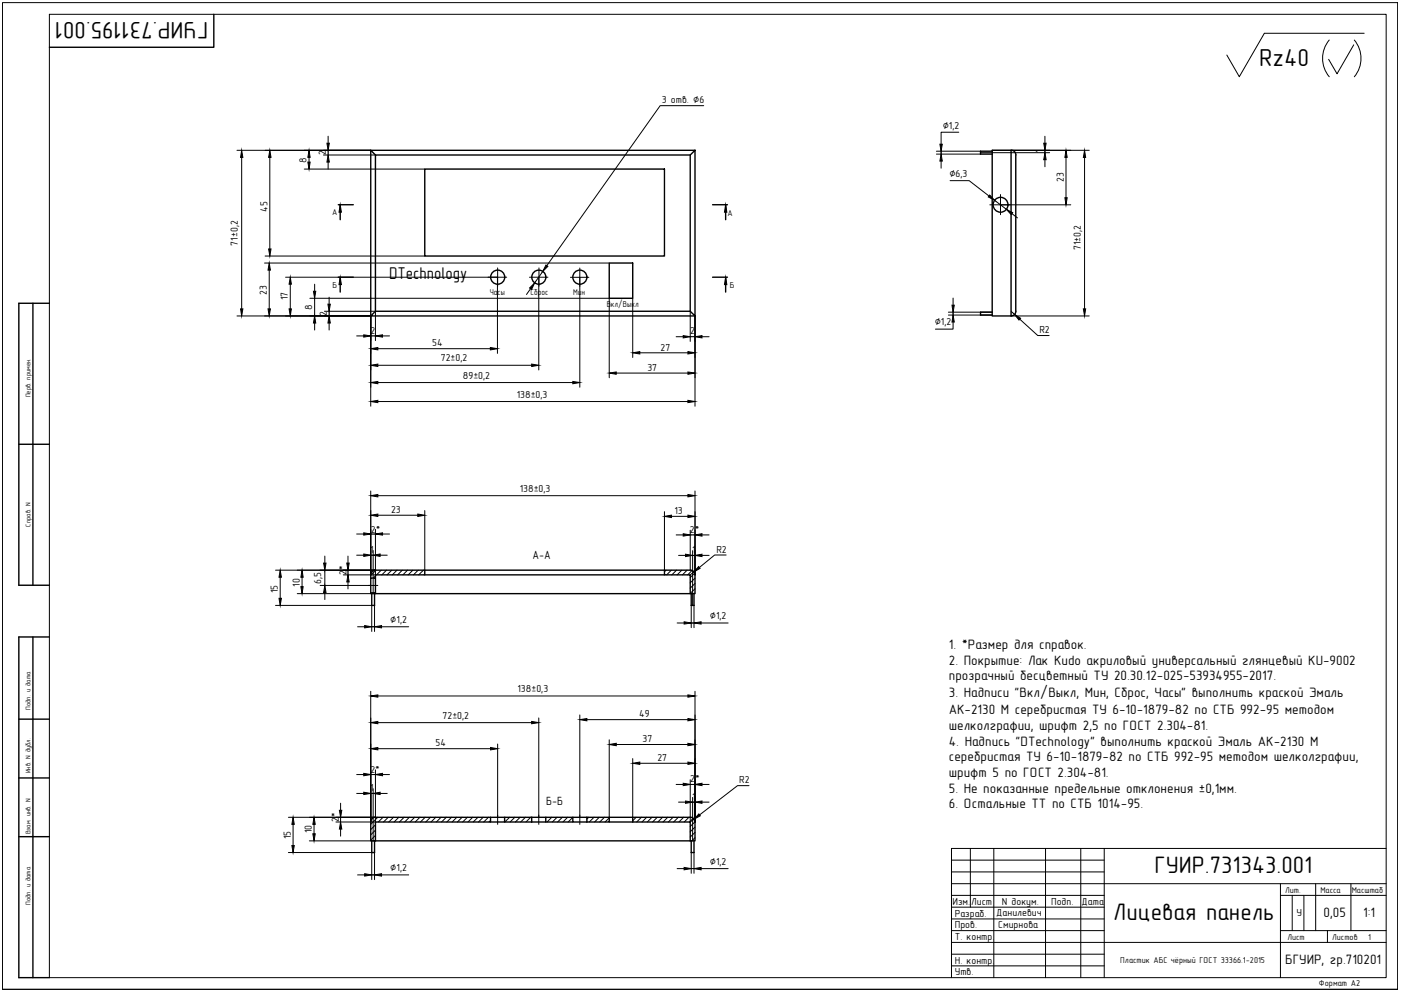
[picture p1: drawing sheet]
<svg xmlns="http://www.w3.org/2000/svg" width="594mm" height="420mm" viewBox="0 0 594 420" stroke-linecap="round" stroke-linejoin="round" font-family="sans-serif">
<!-- layer: RAHMEN025 -->
<path d="M1 1.1h591.7v418.4h-591.7zM592.7 1.1v418.4" fill="none" stroke="#000" stroke-width=".42"/>
<path d="M90.7 6.1v13.9h-69.8M8 128.6v119.5h12.9M14 128.6v119.5M8 188.4h12.9M14 270.1v144.4M20.9 270.1h-12.9v144.4M8 304.9h12.9M8 329.8h12.9M8 354.7h12.9" fill="none" stroke="#000" stroke-width=".59"/>
<g fill="none" stroke="#000" stroke-width=".42">
<path d="M20.9 6.1h566.9v408.4h-566.9zM411.5 359.7v24.9M421.4 359.7v54.8M443.3 359.7v54.8M458.3 359.7v54.8M468.2 359.7v54.8M587.8 359.7h-184.3v54.8M403.5 379.6h64.7M403.5 369.7h64.7M403.5 364.7h64.7M468.2 374.7h119.6M543 374.7v39.8"/>
<path d="M543 379.6h44.8M547.9 379.6v15M552.9 379.6v15M557.9 374.7v19.9M572.8 374.7v19.9M403.5 394.6h64.7M403.5 389.6h64.7M403.5 384.6h64.7M468.2 399.6h119.6M543 394.6h44.8M562.9 394.6v5M403.5 409.5h64.7"/>
<path d="M403.5 404.6h64.7"/>
</g>
<!-- layer: 0 -->
<g fill="none" stroke="#000" stroke-width=".59">
<path d="M157.2 63.7v70.3M180.1 71.7h101.7v36.9h-101.7zM292.7 65.7l2-2v70.3l-2-2zM292.7 65.7h-133.5v66.3M294.7 63.7h-137.5l2 2M420.7 63.7h8v70.3h-8zM420.7 64.1h-4.9v1.2h4.9M428.8 63.7l1.4 .6 .6 1.4-.1 66.3-.5 1.4-1.4 .6M143.5 86.8h6.3M144.3 86.8v6.3M302.2 86.8h6.3M307.7 86.8v6.3"/>
<path d="M143.5 117.5h6.3M144.3 117.5v6.3M258.3 111.5h10v15h-10zM302.2 117.5h6.3M307.7 117.5v6.3M8 128.6h12.9M292.7 132h-133.5l-2 2h137.5M420.7 132.3h-4.9v1.3h4.9M157.2 251.3v-6.2h2v6.2M157.2 251.3v.4h2v-.4M157.2 245.1a2.45 2.45 0 0 1 2-3.4h20.9v2h-20.9v1.4M157.2 251.3h2"/>
<path d="M157.6 251.7v5h1.2v-5M159.2 251.7h133.5M180.1 241.7h101.7M180.1 243.7h101.7M281.8 241.7h10.9l1 .3 .7 .7 .3 1v8h-2v-8h-10.9zM293.1 251.7v5h1.2v-5M157.6 356.5v5h1.2v-5M159.2 356.5h133.5M159.2 346.5l-1 .2-.9 1.2-.1 8.6h2v-8h48.8v-2h-48.8M208 346.5h6v2h-6M214 346.5h11.5M214 348.5h11.5"/>
<path d="M225.5 346.5h5.9v2h-5.9M225.5 346.5v2M231.4 346.5h11.5M231.4 348.5h11.5M248.9 346.5h9.4v2h-9.4M248.9 346.5h-6v2h6M248.9 346.5v2M258.3 346.5h10M258.3 348.5h10M268.3 348.5h24.4v8M292.7 346.5h-24.4v2M292.7 346.5l1 .2 .9 1.2 .1 8.6h-2"/>
<path d="M293.1 356.5v5h1.2v-5M8 414.5h12.9"/>
<circle cx="424.3" cy="86.8" r="3.2"/>
<circle cx="211" cy="117.5" r="2.98"/>
<circle cx="228.5" cy="117.5" r="2.98"/>
<circle cx="245.9" cy="117.5" r="2.98"/>
</g>
<g fill="none" stroke="#000" stroke-width=".42">
<path d="M536.1 14.1h42.4M139.1 57.8v2.9M298.4 44.8h-18.5l-48 67.8M406.6 56.1h-7.5v5M443.1 57.8v2.9M100.5 63.7h56.7M102.5 66.7v64.3M114.4 66.7v38.9M129 71.7h51.1M131 66.7v2M137.1 65.7h22.1M139.1 63.7v2"/>
<path d="M139.1 68.7v3M397.1 64.1h18.7M397.1 65.3h18.7M399.1 64.1v1.2M399.1 68.3v3M402.9 76.6h8.1l8.4 6.5M415.8 64.7h29.3M420.7 63.7h41.2M443.1 63.7v1M443.1 67.7v3M452 66.7v17.1M459.9 66.7v64.3"/>
<path d="M419.7 86.8h34.4M421.8 84.9l4.9 3.8M424.3 82.5v8.5M429.1 90.6l2.3 1.8M112.2 111.5h146.1M112.4 108.6h67.7M114.2 114.5v16.5M121.1 117.5h93.8M210.9 117.5v32.3M211 113.6v7.7M224.5 117.5h7.9M228.5 117.5v39.4"/>
<path d="M228.5 113.6v7.7M230.2 115.1l-3.5 4.8M241.9 117.6h7.8M245.9 113.6v50.6M100.5 134h56.7v38.2M123.1 120.5v10.5M131.4 126.5h126.9v33.7M133.4 120.5v3M133.4 126.5v7.5M133.4 137v2.9M137.6 132h21.6v12.4M139.6 126v3"/>
<path d="M139.6 132v2M139.6 137v2.9M225 122.4l-1.7 2.5M268.3 126.5v25.1M292.7 132v12.8M294.7 134v38.2M402.2 133.6h18.5M402.2 132.3h18.5M404.1 136.5v3h-7.5M404.1 126.4v3M404.1 132.3v1.3M428.7 134h33.2"/>
<path d="M428.7 132l1.5 1.3M432.4 135.3l7.6 7h4.9M151.2 142.4h3M157.2 142.4h2M160.2 147.8h47.7M160.2 154.9h65.3M162.2 142.4h3M261.3 158.2h30.4M271.3 149.6h20.4M286.7 142.8h3M292.7 142.8h2M297.7 142.8h3"/>
<path d="M160.2 162.2h82.7M160.2 170.2h131.5M157.2 208.2v35.5M160.2 218.5h17M160.2 210.2h131.5M180.1 216.5v25.2M281.8 216.9v24.8M284.7 218.9h7M294.7 208.2v35.5M137.7 235.8v2.9M147.6 235.8v2.9M151.2 226.4h3"/>
<path d="M151.2 235.4h3M157.2 226.4h2M157.2 235.4h1M158.2 233.4v18.3M159.2 224.4v19.3h-13.6M161.2 235.4h3M162.2 226.4h3M286.7 226.8h3M287.7 235.5h3M292.7 224.8v16.9M292.7 226.8h2M293.7 233.5v23.2"/>
<path d="M293.7 235.5h1M297.7 226.8h3M297.7 235.5h3M307.9 235.3h-4.8l-6.5 5.3M116.8 241.7h42.4M116.8 256.7h40.8v11M118.8 244.7v9M126.1 251.7h31.1M128.1 244.7v4M135.7 248.2h24.5M137.7 241.7v6.5M137.7 251.2v3"/>
<path d="M147.6 241.7v2M147.6 246.7v3M158.7 251.3l-.3 .4M158.8 256.7v11M159.2 244.2l-.9 .9M159.4 241.7l-2.2 2.2M161.7 241.7l-2 2M163.9 241.7l-2 2M166.1 241.7l-2 2M168.3 241.7l-1.9 2M170.6 241.7l-2 2M172.8 241.7l-2 2"/>
<path d="M175.1 241.7l-2 2M177.3 241.7l-2 2M179.6 241.7l-2.1 2M180.1 243.4l-.3 .3M282.4 241.7l-.6 .7M284.7 241.7l-2 2M286.9 241.7l-2 2M289.1 241.7l-2 2M291.4 241.7l-2 2M293.1 256.7v9.4M293.4 241.9l-1.8 1.8M294.2 242.5l-1.5 1.2"/>
<path d="M294.3 256.7v9.4M294.5 243l-1.8 1.9M294.7 245.1l-2 2M294.7 247.4l-2 2M294.7 249.6l-2 2M151.6 265.7h3M157.6 265.7h1.2M161.8 265.7h11.5M287.1 264.1h3M293.1 264.1h1.2M297.3 264.1h11.5M157.2 293.1v55.4"/>
<path d="M160.2 295.1h131.5M294.7 293.1v55.3l-2 2M160.2 317.4h47.8M160.2 306.4h65.3M211 315.4v34.1M228.5 304.4v45.1M245.9 303.1v46.4M248.9 305.1h42.8M258.3 313.7v32.8M261.3 315.7h30.4M151.2 328.4h3M151.2 336.4h3"/>
<path d="M157.2 328.4h2M157.2 336.4h1M158.2 334.4v22.1M159.2 326.4v22.1h-16.8M161.2 336.4h3M162.2 328.4h3M268.3 321.6v24.9M271.3 323.6h20.4M286.7 332.6h3M292.7 330.6v17.9l1.6-1.2M292.7 332.6h2M293.7 338.1v18.4"/>
<path d="M297.7 332.6h3M317.6 333.1h-4.9l-16 12.4M122.3 346.5h36.9M124.3 349.5v9M131.2 356.5h28M133.2 349.5v4M144.4 340.5v3M144.4 346.5v2M144.4 351.5v3M159.2 349.7l-2 2M159.2 352l-2 2M159.2 354.2l-2 2"/>
<path d="M159.2 356.4v.1M160.2 346.5l-3 3M162.4 346.5l-2 2M164.6 346.5l-2 2M166.9 346.5l-2 2M169.1 346.5l-2 2M171.4 346.5l-2 2M173.6 346.5l-2 2M175.8 346.5l-2 2M178 346.5l-1.9 2M180.3 346.5l-2 2M182.5 346.5l-2 2"/>
<path d="M184.8 346.5l-2 2M187 346.5l-2 2M189.3 346.5l-2.1 2M191.5 346.5l-2 2M193.7 346.5l-2 2M195.9 346.5l-1.9 2M198.2 346.5l-2 2M200.4 346.5l-2 2M202.7 346.5l-2.1 2M204.9 346.5l-2 2M207.1 346.5l-2 2M208 347.9l-.6 .6"/>
<path d="M216.1 346.5l-2 2M218.3 346.5l-2 2M220.5 346.5l-1.9 2M222.8 346.5l-2 2M225 346.5l-2 2M225.5 348.3l-.2 .2M231.7 346.5l-.3 .3M234 346.5l-2 2M236.2 346.5l-2 2M238.4 346.5l-1.9 2M240.7 346.5l-2 2M242.9 346.6l-2 1.9"/>
<path d="M249.6 346.5l-.7 .8M251.9 346.5l-2 2M254.1 346.5l-2 2M256.3 346.5l-2 2M258.3 346.8l-1.7 1.7M269.7 346.5l-1.4 1.5M272 346.5l-2 2M274.2 346.5l-2 2M276.5 346.5l-2 2M278.7 346.5l-2 2M281 346.5l-2 2M283.2 346.5l-2 2"/>
<path d="M285.4 346.5l-2 2M287.6 346.5l-1.9 2M287.7 340.1h3M289.9 346.5l-2 2M292.1 346.5l-2 2M293.7 340.1h1M293.9 346.9l-1.5 1.6M294.7 350.7l-2 2M294.7 352.9l-2 2M294.7 355.1l-1.3 1.4M297.7 340.1h3M122.3 361.5h36.5v11.4"/>
<path d="M151.6 370.9h3M157.6 361.5v11.4M157.6 370.9h1.2M161.8 370.9h11.5M287.1 368.3h3M293.1 361.5v8.8M293.1 368.3h1.2M294.3 361.5v8.8M297.3 368.3h11.5M403.5 374.7h64.7M403.5 399.6h64.7M1 419.5h591.7"/>
</g>
<!-- layer: Tonkaya -->
<path d="M536.1 14.1l-10.6 18.4-5.3-9.2M563.7 17a12.1 12.1 0 0 0 0 15.5M574 19l-7 12.3-3.6-6.1M574.3 17a12.1 12.1 0 0 1 0 15.5" fill="none" stroke="#000" stroke-width=".42"/>
<!-- layer: 0 -->
<g fill="#000" stroke="#000" stroke-width=".42">
<path d="M102.5 63.7l.5 3h-1zM114.4 63.7l.5 3h-1zM130.5 68.7h1l-.5 3zM131 63.7l.5 3h-1zM139.1 65.7l.5 3h-1zM138.6 60.7h1l-.5 3zM399.1 65.3l.5 3h-1zM398.6 61.1h1l-.5 3zM442.6 60.7h1l-.5 3zM443.1 64.7l.5 3h-1zM452 63.7l.5 3h-.9zM459.9 63.7l.5 3h-1z"/>
<path d="M144.3 86.8l.5 3.2h-1.1zM307.7 86.8l.5 3.2h-1zM419.7 82.7l2.1 2.2-2.7-1.4zM426.7 88.7l2.7 1.5-.6 .8zM451.6 83.8h.9l-.5 3zM114.2 111.5l.5 3h-1zM113.9 105.6h1l-.5 3zM144.3 117.5l.5 3.2h-1.1zM231.5 112.4l.8 .5-2.1 2.2zM307.7 117.5l.5 3.2h-1zM102 131h1l-.5 3zM113.7 131h1l-.5 3z"/>
<path d="M123.1 117.5l.5 3h-1zM122.6 131h1l-.5 3zM132.9 123.5h1l-.5 3zM133.4 134l.5 3h-1zM139.1 129h1l-.5 3zM139.6 134l.5 3h-1zM226.7 119.9l-1.3 2.8-.8-.6zM403.7 129.4h1l-.6 2.9zM404.1 133.6l.6 2.9h-1zM430.2 133.3l2.6 1.6-.7 .8zM459.4 131h1l-.5 3zM154.2 142l3 .4-3 .5z"/>
<path d="M157.2 147.8l3-.5v1.1zM157.2 154.9l3-.5v1zM159.2 142.4l3-.4v.9zM207.9 147.3l3 .5-3 .6zM225.5 154.4l3 .5-3 .5zM258.3 158.2l3-.5v1zM268.3 149.6l3-.5v1zM289.7 142.3l3 .5-3 .5zM291.7 149.1l3 .5-3 .5zM291.7 157.7l3 .5-3 .5zM294.7 142.8l3-.5v1zM157.2 162.2l3-.5v1z"/>
<path d="M157.2 170.2l3-.5v1zM242.9 161.7l3 .5-3 .5zM291.7 169.7l3 .5-3 .5zM157.2 218.5l3-.6v1.1zM157.2 210.2l3-.6v1.1zM177.2 217.9l2.9 .6-2.9 .5zM281.8 218.9l2.9-.5v1zM291.7 218.4l3 .5-3 .5zM291.7 209.6l3 .6-3 .5zM137.2 238.7h1l-.5 3zM147.1 238.7h1l-.5 3zM154.2 225.9l3 .5-3 .5z"/>
<path d="M154.2 234.9l3 .5-3 .5zM158.2 235.4l3-.5v1zM159.2 226.4l3-.5v1zM289.7 226.3l3 .5-3 .5zM290.7 235l3 .5-3 .5zM294.7 226.8l3-.5v1zM294.7 235.5l3-.5v1zM118.8 241.7l.5 3h-1zM118.3 253.7h1l-.5 3zM127.6 248.7h1l-.5 3zM128.1 241.7l.5 3h-1zM137.7 248.2l.5 3h-1z"/>
<path d="M147.6 243.7l.5 3h-1zM296.2 240.2l.7 .8-2.7 1.5zM154.6 265.2l3 .5-3 .5zM158.8 265.7l3-.5v1zM290.1 263.6l3 .5-3 .5zM294.3 264.1l3-.5v1zM157.2 295.1l3-.5v1zM291.7 294.6l3 .5-3 .5zM157.2 317.4l3-.5v1zM157.2 306.4l3-.5v.9zM208 316.9l3 .5-3 .5zM225.5 305.9l3 .5-3 .4z"/>
<path d="M245.9 305.1l3-.5v1zM258.3 315.7l3-.6v1.1zM291.7 315.1l3 .6-3 .5zM291.7 304.6l3 .5-3 .5zM154.2 327.9l3 .5-3 .5zM154.2 335.9l3 .5-3 .5zM158.2 336.4l3-.5v1zM159.2 328.4l3-.5v1zM268.3 323.6l3-.5v1zM289.7 332.1l3 .5-3 .5zM290.7 339.6l3 .5-3 .5zM291.7 323.1l3 .5-3 .5z"/>
<path d="M294.7 332.6l3-.5v1zM294.7 340.1l3-.5v1zM124.3 346.5l.5 3h-1zM123.8 358.5h1l-.5 3zM133.2 346.5l.5 3h-1zM132.7 353.5h1l-.5 3zM144.4 348.5l.5 3h-1zM143.9 343.5h1l-.5 3zM296.4 345.1l.6 .8-2.7 1.4zM154.6 370.4l3 .5-3 .5zM158.8 370.9l3-.5v1zM290.1 367.8l3 .5-3 .5z"/>
<path d="M294.3 368.3l3-.5v1z"/>
</g>
<text font-size="10.4" x="533.9" y="28">Rz40</text>
<g font-size="10.1">
<text x="88.2" y="9.5" transform="rotate(-180 88.2 9.5)">ГУИР.731195.001</text>
<text x="489.5" y="370.2">ГУИР.731343.001</text>
<text x="472.1" y="390.1">Лиöеваÿ панель</text>
</g>
<text font-size="7.2" x="165" y="118.3">DTechnology</text>
<g font-size="5.8">
<text x="402.4" y="275.1">1. *Размер длÿ справок.</text>
<text x="402.4" y="281.8">2. Покрытие: Лак Kudo акриловый универсальный глÿнöевый KU-9002</text>
<text x="402.4" y="288.4">прозрачный бесöветный ТУ 20.30.12-025-53934955-2017.</text>
<text x="402.4" y="295.6">3. Надписи &quot;Вкл/Выкл, Мин, Сброс, Часы&quot; выполнить краской Эмаль</text>
<text x="402.3" y="302.9">АК-2130 М серебристаÿ ТУ 6-10-1879-82 по СТБ 992-95 методом</text>
<text x="402.4" y="309.5">шелколграфии, шрифт 2,5 по ГОСТ 2.304-81.</text>
<text x="402.4" y="316.1">4. Надпись &quot;DTechnology&quot; выполнить краской Эмаль АК-2130 М</text>
<text x="402.4" y="322.8">серебристаÿ ТУ 6-10-1879-82 по СТБ 992-95 методом шелколграфии,</text>
<text x="402.4" y="329.4">шрифт 5 по ГОСТ 2.304-81.</text>
<text x="402.4" y="336.1">5. Не показанные предельные отклoнениÿ ±0,1мм.</text>
<text x="402.4" y="342.7">6. Остальные ТТ по СТБ 1014-95.</text>
<text x="561.3" y="389">0,05</text>
<text x="578" y="388.9">1:1</text>
<text x="545" y="408.6">БГУИР, гр.710201</text>
</g>
<g font-size="5">
<text x="225.8" y="237">А-А</text>
<text x="231.6" y="341.3">Б-Б</text>
</g>
<g font-size="4.3">
<text x="280.7" y="43.8">3 отв. ∅6</text>
<text x="399.7" y="54.5">∅1,2</text>
<text x="138.2" y="65.8" transform="rotate(-90 138.2 65.8)">2</text>
<text x="442.1" y="65" transform="rotate(-90 442.1 65)">1</text>
<text x="130" y="68.9" transform="rotate(-90 130 68.9)">8</text>
<text x="402.6" y="75">∅6,3</text>
<text x="451" y="77.3" transform="rotate(-90 451 77.3)">23</text>
<text x="113.4" y="89.7" transform="rotate(-90 113.4 89.7)">45</text>
<text x="100.9" y="104.2" transform="rotate(-90 100.9 104.2)">71±0,2</text>
<text x="458.3" y="106.1" transform="rotate(-90 458.3 106.1)">71±0,2</text>
<text x="113.1" y="125" transform="rotate(-90 113.1 125)">23</text>
<text x="122.1" y="127.3" transform="rotate(-90 122.1 127.3)">17</text>
<text x="132.4" y="131.4" transform="rotate(-90 132.4 131.4)">8</text>
<text x="138.6" y="134" transform="rotate(-90 138.6 134)">2</text>
<text x="396.4" y="137.9">∅1,2</text>
<text x="157.2" y="141.4">2</text>
<text x="292.7" y="141.8">2</text>
<text x="440.7" y="141.2">R2</text>
<text x="183.3" y="146.9">54</text>
<text x="280.1" y="148.6">27</text>
<text x="186.9" y="153.3">72±0,2</text>
<text x="196.3" y="160.6">89±0,2</text>
<text x="274.5" y="157.2">37</text>
<text x="219.1" y="168.6">138±0,3</text>
<text x="220.4" y="208.6">138±0,3</text>
<text x="165.8" y="217.4">23</text>
<text x="286" y="217.9">13</text>
<text x="157.3" y="225.8">2*</text>
<text x="292.6" y="226">2*</text>
<text x="157" y="234.4">1</text>
<text x="293.4" y="234.5">1</text>
<text x="303.8" y="234.3">R2</text>
<text x="146.9" y="243.7" transform="rotate(-90 146.9 243.7)">2*</text>
<text x="117.8" y="251.5" transform="rotate(-90 117.8 251.5)">15</text>
<text x="127.1" y="248.8" transform="rotate(-90 127.1 248.8)">10</text>
<text x="136.1" y="247.5" transform="rotate(-90 136.1 247.5)">6,5</text>
<text x="301" y="262.5">∅1,2</text>
<text x="165.5" y="264.1">∅1,2</text>
<text x="219.4" y="293.5">138±0,3</text>
<text x="187.7" y="304.8">72±0,2</text>
<text x="271" y="304.1">49</text>
<text x="184.7" y="316.5">54</text>
<text x="272.5" y="314.7">37</text>
<text x="278.8" y="322.6">27</text>
<text x="157" y="327.9">2*</text>
<text x="157" y="335.4">1</text>
<text x="292.7" y="331.6">2*</text>
<text x="313.5" y="332.1">R2</text>
<text x="293.4" y="339.1">1</text>
<text x="132.2" y="353.2" transform="rotate(-90 132.2 353.2)">10</text>
<text x="143.6" y="348.4" transform="rotate(-90 143.6 348.4)">2*</text>
<text x="123.3" y="355.8" transform="rotate(-90 123.3 355.8)">15</text>
<text x="165.5" y="369.3">∅1,2</text>
<text x="301" y="366.7">∅1,2</text>
<text x="403.9" y="383.6">Изм.</text>
<text x="411.8" y="383.6">Лист</text>
<text x="424.8" y="383.6">N докум.</text>
<text x="445.7" y="383.6">Подп.</text>
<text x="458.7" y="383.6">Дата</text>
<text x="404.9" y="388.6">Разраб.</text>
<text x="422.5" y="388.5">Данилевич</text>
<text x="549.7" y="388.3">У</text>
<text x="404.9" y="393.6">Пров.</text>
<text x="423.3" y="393.5">Смирнова</text>
<text x="404.9" y="398.5">Т. контр.</text>
<text x="404.9" y="413.5">Утв.</text>
<text x="404.9" y="408.5">Н. контр.</text>
</g>
<text font-size="3.7" x="559.3" y="417.9">Формат А2</text>
<g font-size="3.6">
<text x="140.8" y="91.3">A</text>
<text x="308.6" y="91.5">A</text>
<text x="141" y="121.9">Б</text>
<text x="207.7" y="125">Часы</text>
<text x="224.9" y="125">Сброс</text>
<text x="243.1" y="125">Мин</text>
<text x="309.4" y="122">Б</text>
<text x="257.3" y="130.4">Вкл/Выкл</text>
<text x="544.9" y="378.6">Лит.</text>
<text x="559.9" y="378.6">Масса</text>
<text x="573.2" y="378.7">Масштаб</text>
<text x="545.9" y="398.5">Лист</text>
<text x="564.9" y="398.5">Листов</text>
<text x="580.2" y="398.5">1</text>
<text x="475.1" y="408.3">Пластик АБС чёрный ГОСТ 33366.1-2015</text>
</g>
<g font-size="2.9">
<text x="13" y="168.5" transform="rotate(-90 13 168.5)">Перв. примен.</text>
<text x="13" y="223.2" transform="rotate(-90 13 223.2)">Справ. N</text>
<text x="13" y="300.9" transform="rotate(-90 13 300.9)">Подп. и дата</text>
<text x="13" y="327.8" transform="rotate(-90 13 327.8)">Инв. N дубл.</text>
<text x="13" y="353.7" transform="rotate(-90 13 353.7)">Взам. инв. N</text>
<text x="13" y="383.6" transform="rotate(-90 13 383.6)">Подп. и дата</text>
</g>
</svg>
